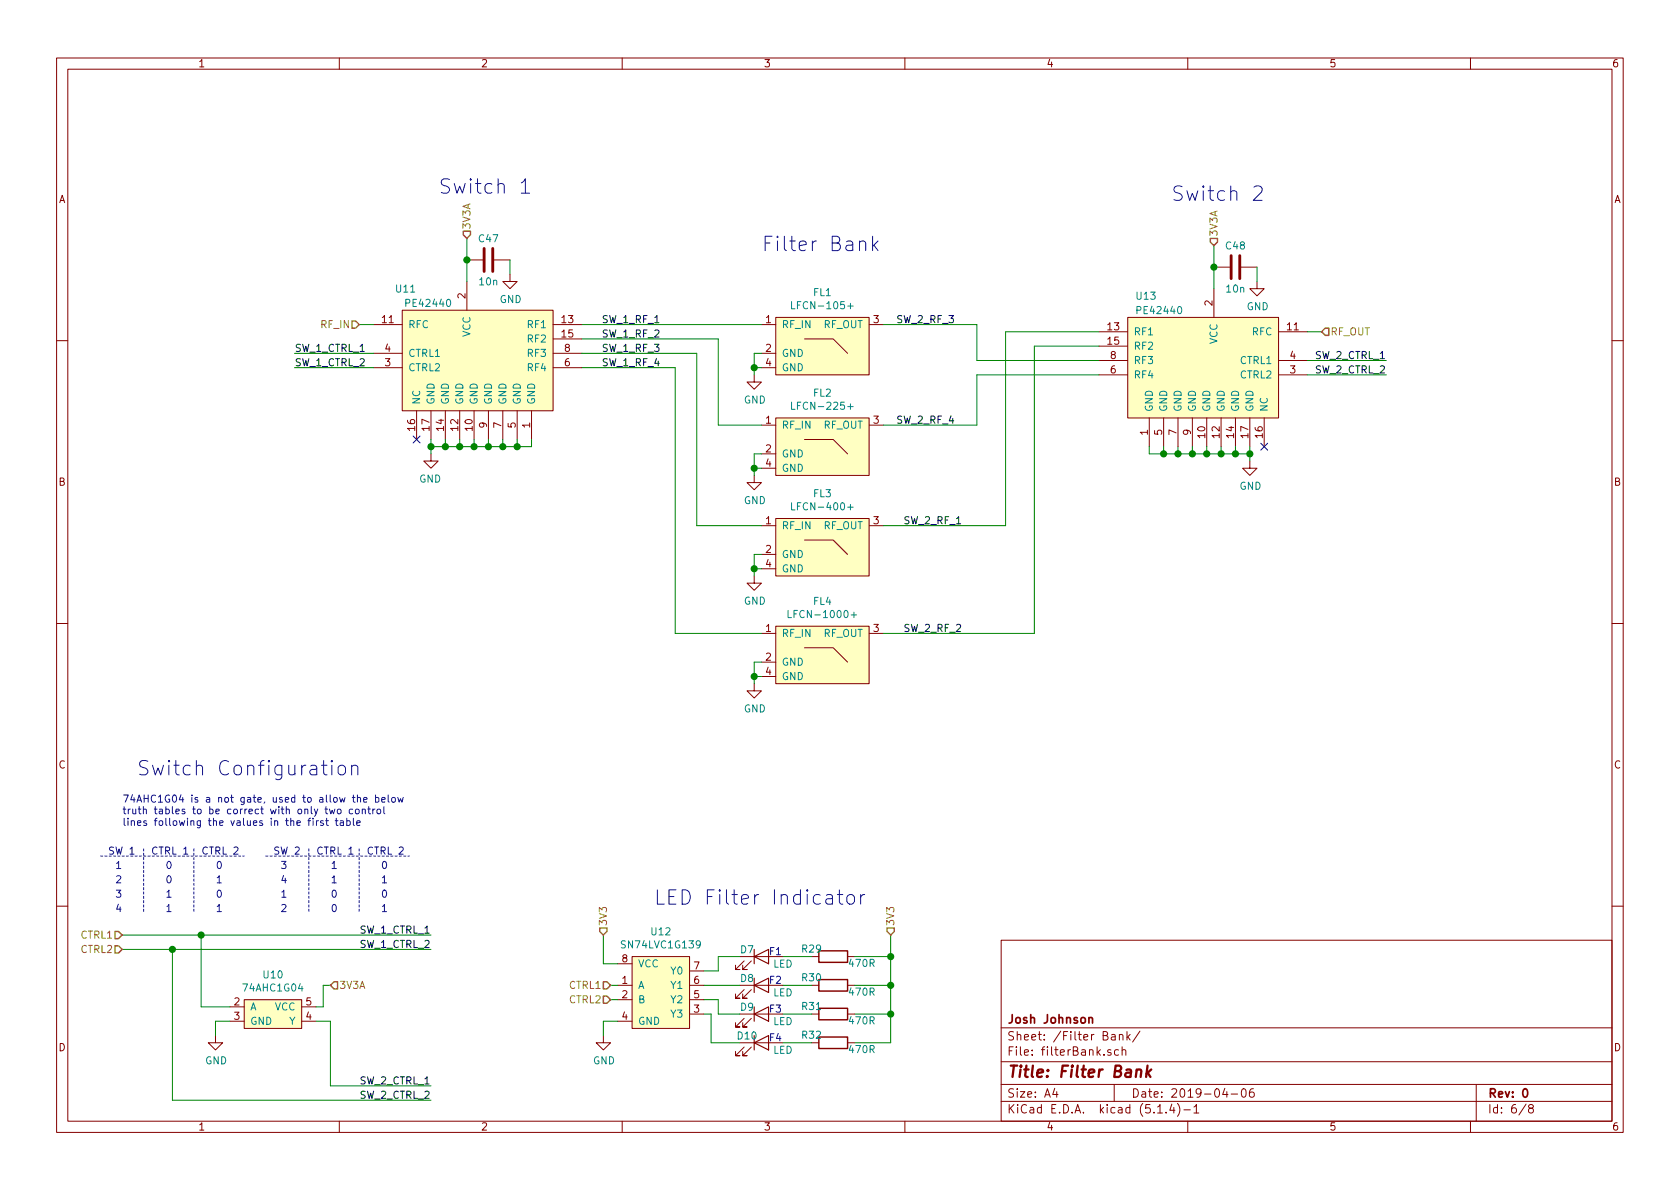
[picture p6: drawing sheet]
<svg xmlns="http://www.w3.org/2000/svg" width="297mm" height="210mm" viewBox="0 0 297 210" stroke-linecap="round" stroke-linejoin="round" font-family="sans-serif">
<g fill="none" stroke="#840000" stroke-width=".18">
<path d="M10 10.3h277v189.9h-277zM12 12.2h273v186.1h-273zM60 10.3v1.9M110 10.3v1.9M160 10.3v1.9M210 10.3v1.9M260 10.3v1.9M66 57.4h5.1M71.1 54.9h26.7v17.7h-26.7zM82.5 46h2.8M82.5 49.8v5.1M87.4 46h2.8"/>
<path d="M90.2 48.5v1.3h1.2l-1.2 1.2-1.3-1.2h1.3M97.8 57.4h5.1M97.8 59.9h5.1M134.6 57.4h2.6M137.2 56.1h16.5v10.2h-16.5zM142.2 59.9h5.1l2.6 2.6M153.7 57.4h2.5M194.3 58.7h5.1M199.4 56.1h26.7v17.8h-26.7zM214.6 47.2h2.8M214.6 51v5.1M219.5 47.2h2.7"/>
<path d="M222.2 49.8v1.2h1.3l-1.3 1.3-1.2-1.3h1.2M226.1 58.7h5M10 60.2h2M66 65h5.1M66 62.5h5.1M73.7 72.6v5.1M76.2 72.6v5.1M78.7 72.6v5.1M81.3 72.6v5.1M83.8 72.6v5.1M86.4 72.6v5.1M88.9 72.6v5.1"/>
<path d="M91.4 72.6v5.1M94 72.6v5.1M97.8 65h5.1M97.8 62.5h5.1M133.3 66.3v1.3h1.3l-1.3 1.2-1.2-1.2h1.2M134.6 65h2.6M134.6 62.5h2.6M134.6 75.2h2.6M137.2 73.9h16.5v10.2h-16.5zM142.2 77.7h5.1l2.6 2.6M153.7 75.2h2.5M194.3 61.2h5.1"/>
<path d="M194.3 66.3h5.1M194.3 63.7h5.1M203.2 73.9v5.1M205.7 73.9v5.1M208.3 73.9v5.1M210.8 73.9v5.1M213.4 73.9v5.1M215.9 73.9v5.1M218.4 73.9v5.1M221 73.9v5.1M223.5 73.9v5.1M226.1 66.3h5"/>
<path d="M226.1 63.7h5M285 60.2h2M76.2 80.3v1.2h-1.3l1.3 1.3 1.3-1.3h-1.3M133.3 84.1v1.2h1.3l-1.3 1.3-1.2-1.3h1.2M134.6 80.3h2.6M134.6 82.8h2.6M134.6 93h2.6M134.6 98h2.6M137.2 91.7h16.5v10.1h-16.5zM142.2 95.5h5.1l2.6 2.5M153.7 93h2.5M221 81.5v1.3h1.2l-1.2 1.3-1.3-1.3h1.3"/>
<path d="M10 110.3h2M133.3 101.8v1.3h1.3l-1.3 1.3-1.2-1.3h1.2M134.6 112h2.6M134.6 117.1h2.6M134.6 119.6h2.6M134.6 100.6h2.6M137.2 110.7h16.5v10.2h-16.5zM142.2 114.5h5.1l2.6 2.6M153.7 112h2.5M285 110.3h2M133.3 120.9v1.3h1.3l-1.3 1.2-1.2-1.2h1.2M10 160.2h2"/>
<path d="M40.6 178h2.6M43.2 176.8h10.1v5.1h-10.1zM53.3 178h2.6M109.2 174.2h2.6M109.2 176.8h2.6M109.2 170.4h2.6M111.8 169.2h10.1v12.7h-10.1zM121.9 174.2h2.6M121.9 176.8h2.6M121.9 179.3h2.6M121.9 171.7h2.6M131.6 169.9l-1.6 1.5h.8h-.8v-.7"/>
<path d="M131.6 175l-1.6 1.5h.8h-.8v-.7M132.8 169.9l-1.5 1.5h.8h-.8v-.7M132.8 175l-1.5 1.5h.8h-.8v-.7M133.3 169.2h5.1M133.3 174.2h2.6M133.3 179.3h2.6M143.5 169.2h1.3M143.5 174.2h1.3M143.5 179.3h1.3M177 166.3h108v32h-108zM285 160.2h2M38.1 183.1v1.3h1.3l-1.3 1.3-1.3-1.3h1.3"/>
<path d="M40.6 180.6h2.6M53.3 180.6h2.6M60 198.3v1.9M106.7 183.1v1.3h1.2l-1.2 1.3-1.3-1.3h1.3M109.2 180.6h2.6M110 198.3v1.9M131.6 185.2l-1.6 1.5h.8h-.8v-.8M131.6 180.1l-1.6 1.5h.8h-.8v-.8M132.8 185.2l-1.5 1.5h.8h-.8v-.8M132.8 180.1l-1.5 1.5h.8h-.8v-.8M133.3 184.4h2.6M143.5 184.4h1.3"/>
<path d="M160 198.3v1.9M177 194.8h108M177 191.8h108M177 187.8h108M177 181.8h108M186.5 192.5l-.4 1h1M186.8 193v1M196.4 185.7a.37 .37 0 0 0-.6 .1l.1 .2 .5 .2 .1 .1-.2 .3-.5-.1M196.5 183h.6l.1 .9M197 191.8v3M197.2 183.3l-.5 .1-.2 .2 .2 .3 .5-.1M197.8 185.7l-.5-.1-.2 .3 .1 .6h.6"/>
<path d="M197.9 183.1l.1-.1a.37 .37 0 0 1 .6 .1v.8M197.9 182.9v1M198.4 185.7h.1a.37 .37 0 0 1 .6 .1v.8M198.4 185.1v1.5M199.3 182.4v1.5M199.4 183.4l.4 .5M199.8 182.9l-.5 .6M201.5 182.3l-1.2 2M204.7 196.8h.8M206.2 196.7v.1M207.2 195.2l-.4 1.1h.9M207.5 195.8v1"/>
<path d="M208.2 195.1a1.71 1.71 0 0 1 0 2.3M209.3 196.3h1.2M210 198.3v1.9M211.1 195.8l.4-.5v1.5M211.1 196.8h.9M216.6 192.5l-.4 1h.9M216.9 193v1M217.7 193.5h1.1M219.6 192.7l.4-.2a.94 .94 0 0 1 0 1.5 .82 .82 0 0 1-.4-1.3zM221.6 192.5a.59 .59 0 0 0-.7 .7l.1 .7 .2 .1 .5-.1 .1-.5-.2-.2-.4-.1-.3 .3M260 198.3v1.9M261 191.8v6.5"/>
<path d="M269.8 195.2l-1.2 2M270.6 196l-.3-.2v-.2l.3-.3h.2l.3 .3-.1 .2-.6 .2a.48 .48 0 0 0-.1 .7l.3 .1 .4-.1a.48 .48 0 0 0-.2-.7"/>
</g>
<path d="M192.5 180.1l.2-.2 .4 .1 .1 .9M269.4 192.7l.2-.2a.8 .8 0 0 1 .5 .8 .8 .8 0 0 1-.5 .7l-.2-.1-.2-.4z" fill="none" stroke="#840000" stroke-width=".3"/>
<path d="M201 189.3a.5 .5 0 0 1 .8 .1l-.1 1M202.9 188.4l-.3 2M202.9 189.7l.5 .7M203.6 189.1l-.9 .8" fill="none" stroke="#840000" stroke-width=".41"/>
<path d="M144.8 168.1h5.1v2.1h-5.1zM144.8 178.3h5.1v2h-5.1zM144.8 173.2h5.1v2.1h-5.1zM144.8 183.4h5.1v2h-5.1z" fill="none" stroke="#840000" stroke-width=".25"/>
<g fill="#ffffc2" stroke="#ffffc2" stroke-width=".18">
<path d="M111.8 169.2h10.1v12.7h-10.1z"/>
<path d="M43.2 176.8h10.1v5.1h-10.1z"/>
<path d="M71.1 54.9h26.7v17.7h-26.7z"/>
<path d="M199.4 56.1h26.7v17.8h-26.7z"/>
<path d="M137.2 110.7h16.5v10.2h-16.5z"/>
<path d="M137.2 56.1h16.5v10.2h-16.5z"/>
<path d="M137.2 73.9h16.5v10.2h-16.5z"/>
<path d="M137.2 91.7h16.5v10.1h-16.5z"/>
</g>
<path d="M85.6 43.9v4.1M87.1 43.9v4.1M217.7 45.2v4.1M219.2 45.2v4.1" fill="none" stroke="#840000" stroke-width=".51"/>
<path d="M133.3 169.2l2.6-1.3v2.5zM133.3 179.3l2.6-1.3v2.6zM133.3 174.2l2.6-1.2v2.5zM133.3 167.9v2.5M133.3 173v2.5M133.3 178v2.6M133.3 184.4l2.6-1.3v2.6zM133.3 183.1v2.6" fill="none" stroke="#840000" stroke-width=".2"/>
<path d="M140 53.3v1.3h.6M149.9 54.1h1M140 71.1v1.3h.6M149.9 71.9h1M140 88.9v1.3h.6M149.9 89.7h1M139.3 107.9v1.3h.7M150.5 108.7h1" fill="none" stroke="#008484" stroke-width=".18"/>
<path d="M17.8 151.4h25.4M25.4 150.1v11.4M34.3 150.1v11.4M47 151.4h25.4M54.6 150.1v11.4M63.5 150.1v11.4" fill="none" stroke="#0000c2" stroke-width=".18" stroke-dasharray=".4 .4"/>
<g fill="none" stroke="#008400" stroke-width=".18">
<path d="M63.5 57.4h2.5M82.5 42.2v7.6M90.2 46v2.5M102.9 59.9h24.1v15.3h7.6M102.9 57.4h31.7M156.2 57.4h16.5v6.3h21.6M194.3 58.7h-16.5v34.3h-21.6M214.6 43.4v7.6M222.2 47.2v2.6M231.1 58.7h2.6M52.1 62.5h13.9M52.1 65h13.9"/>
<path d="M76.2 77.7v2.6M78.7 77.7v1.3M81.3 77.7v1.3M83.8 77.7v1.3M86.4 77.7v1.3M88.9 77.7v1.3M91.4 77.7v1.3M94 77.7v1.3h-17.8M102.9 65h16.5v47h15.2M102.9 62.5h20.3v30.5h11.4M133.3 65h1.3M134.6 62.5h-1.3v3.8"/>
<path d="M194.3 61.2h-11.4v50.8h-26.7M194.3 66.3h-21.6v8.9h-16.5M203.2 79v1.3h17.8M205.7 79v1.3M208.3 79v1.3M210.8 79v1.3M213.4 79v1.3M215.9 79v1.3M218.4 79v1.3M221 79v2.5M231.1 66.3h14M231.1 63.7h14"/>
<path d="M133.3 82.8h1.3M134.6 80.3h-1.3v3.8M134.6 98h-1.3v3.8M133.3 100.6h1.3M133.3 119.6h1.3M134.6 117.1h-1.3v3.8M21.6 167.9h54.6M21.6 165.3h54.6M30.5 167.9v26.7h45.7M35.6 165.3v12.7h5M58.4 174.2h-1.3v3.8h-1.2M106.7 165.3v5.1h2.5"/>
<path d="M107.9 174.2h1.3M107.9 176.8h1.3M124.5 176.8h2.5v2.5h3.8M124.5 174.2h6.3M124.5 179.3h1.2v5.1h5.1M130.8 169.2h-3.8v2.5h-2.5M138.4 169.2h5.1M138.4 174.2h5.1M138.4 179.3h5.1M151.1 169.2h6.4M151.1 174.2h6.4M151.1 179.3h6.4"/>
<path d="M157.5 165.3v19.1h-6.4M40.6 180.6h-2.5v2.5M55.9 180.6h2.5v11.4h17.8M109.2 180.6h-2.5v2.5M138.4 184.4h5.1"/>
</g>
<path d="M62.2 56.8h.7l.6 .6-.6 .6h-.7zM81.9 40.9h1.3v.6l-.7 .7-.6-.7zM214 42.2h1.3v.6l-.7 .6-.6-.6zM234.3 58h.6v1.3h-.6l-.6-.6zM20.3 167.3h.7l.6 .6-.6 .6h-.7zM20.3 164.7h.7l.6 .6-.6 .7h-.7zM59.1 173.6h.6v1.3h-.6l-.7-.7zM106 164.1h1.3v.6l-.6 .6-.7-.6zM106.7 176.1h.6l.6 .7-.6 .6h-.6zM106.7 173.6h.6l.6 .6-.6 .7h-.6zM156.8 164.1h1.3v.6l-.6 .6-.7-.6z" fill="none" stroke="#848400" stroke-width=".25"/>
<g fill="none" stroke="#0000c2" stroke-width=".18">
<path d="M92.2 32.3l.2-.1 .5-.6v2.6M92.2 34.2h1.4M221.7 33.1l.4-.2h.6a.64 .64 0 0 1 .5 .7l-.2 .4-1.4 1.4h1.6M152 42.9a.63 .63 0 0 1 1.1 .1v1.3M154.3 41.8v2.5M154.5 43.4l.7 .9M155.2 42.6l-.9 1M56.8 135.3h1M57.2 134.5v2.1l.1 .3 .5 .1M58.7 134.5l-.2 .1 .2 .1 .1-.1-.1-.1v.2M58.7 135.3v1.7M60 135.5a.69 .69 0 0 1 1.1 .3v.7a.68 .68 0 0 1-.7 .6 .68 .68 0 0 1-.6-.6v-.7z"/>
<path d="M62.2 135.6a.63 .63 0 0 1 1.1 .1v1.3M62.2 135.3v1.7M23 151h.7M32.5 151h.7M54.4 145.1h.5M54.9 144.7l-.3 .2v1.1M55.3 145.1v.9M56 145.1v.9M56.3 145.1l-.2 .1-.1 .2M57.1 145.2l-.3-.1-.1 .2v.2l.4 .1v.3h-.4M57.5 143.1h.4M57.6 145.1h.5"/>
<path d="M57.6 142.6v1.1l.3 .2M57.8 144.7v1.1l.3 .2M58.2 143.1l.3 .8 .2-.6 .3 .6 .2-.8M59.3 145.1h.5M59.5 144.7v1.1l.3 .2M59.7 143.2l.2-.1 .3 .1 .1 .5-.1 .2h-.3l-.2-.1zM60.2 145.2h.5v.8M60.7 145.4l-.4 .1-.2 .2 .1 .2h.5M61.3 145.2l.4-.1 .2 .3-.1 .5h-.5M61.3 144.7v1.3M61.7 151h.7M62.3 141h.5"/>
<path d="M62.4 143.1h-.4l-.3 .2 .2 .6h.5M62.5 140.6v1.1l.3 .2M62.5 144.7v1.1l.2 .2M62.9 143.2l.2-.1 .3 .1 .1 .5-.1 .2h-.3l-.2-.1zM63.1 145.5l.6-.1-.1-.2-.3-.1-.2 .2v.6h.5M63.2 141.1l.2-.1 .3 .1 .1 .8M63.2 140.6v1.3M64.1 143.2l.1-.1h.3l.1 .8M64.1 143.1v.8M64.3 141.4l.6-.1-.1-.2-.3-.1-.2 .2v.6h.5M65 143.1h.5M65.2 142.6v1.1l.3 .2"/>
<path d="M65.9 143.1v.8M66.3 143.1l-.4 .2M66.4 141.1l.4-.1 .2 .2-.1 .6h-.5M66.4 140.6v1.3M66.7 143.2l.2-.1 .4 .1v.5l-.1 .2h-.3l-.2-.1zM67.5 141.4l.6-.1-.1-.2-.3-.1-.2 .2 .1 .6h.4M67.9 142.6v1.1l.1 .2M68.6 140.6v1.1l.2 .2M69.4 141.1l.3-.1 .1 .1v.7l-.3 .1-.3-.3zM70.3 141l.3 .9 .2-.7 .3 .7 .2-.9M146.1 158.3l.3-.1 .7 .1 .1 1.6M147.2 158.8l-.2 .1h-.6a.5 .5 0 0 0-.4 .5 .5 .5 0 0 0 .4 .5h.6l.2-.1"/>
<path d="M148.1 158.2h.9M148.4 157.3v2.2l.1 .3 .5 .1M149.9 158.4a.69 .69 0 0 1 .6-.2 .69 .69 0 0 1 .6 .5v.7a.7 .7 0 0 1-.7 .5 .7 .7 0 0 1-.7-.5v-.7zM152.2 158.2v1.7M152.9 158.2a.64 .64 0 0 0-.7 .5"/>
</g>
<g fill="#008400" stroke="#008400" stroke-width=".25">
<circle cx="215.9" cy="80.3" r=".51"/>
<circle cx="157.5" cy="169.2" r=".51"/>
<circle cx="133.4" cy="65" r=".51"/>
<circle cx="157.5" cy="179.3" r=".51"/>
<circle cx="91.4" cy="79" r=".51"/>
<circle cx="218.4" cy="80.3" r=".51"/>
<circle cx="213.4" cy="80.3" r=".51"/>
<circle cx="157.5" cy="174.2" r=".51"/>
<circle cx="78.7" cy="79" r=".51"/>
<circle cx="76.2" cy="79" r=".51"/>
<circle cx="88.9" cy="79" r=".51"/>
<circle cx="35.6" cy="165.3" r=".51"/>
<circle cx="30.5" cy="167.9" r=".51"/>
<circle cx="86.4" cy="79" r=".51"/>
<circle cx="83.8" cy="79" r=".51"/>
<circle cx="82.6" cy="46" r=".51"/>
<circle cx="81.3" cy="79" r=".51"/>
<circle cx="133.4" cy="82.8" r=".51"/>
<circle cx="133.4" cy="119.6" r=".51"/>
<circle cx="214.6" cy="47.2" r=".51"/>
<circle cx="133.4" cy="100.6" r=".51"/>
<circle cx="221" cy="80.3" r=".51"/>
<circle cx="205.7" cy="80.3" r=".51"/>
<circle cx="208.3" cy="80.3" r=".51"/>
<circle cx="210.8" cy="80.3" r=".51"/>
</g>
<path d="M73.1 77.1l1.2 1.2M74.3 77.1l-1.2 1.2M222.9 78.4l1.2 1.2M224.1 78.4l-1.2 1.2" fill="none" stroke="#000084" stroke-width=".18"/>
<g font-size="3.5" fill="#0000c2">
<text x="77.5" y="34.3">Switch 1</text>
<text x="207" y="35.6">Switch 2</text>
<text x="134.6" y="44.4">Filter Bank</text>
<text x="24.1" y="137.2">Switch Configuration</text>
<text x="115.6" y="160">LED Filter Indicator</text>
</g>
<text font-size="2.8" fill="#840000" x="178" y="190.5">Title: Filter Bank</text>
<g font-size="2.1" fill="#840000">
<text x="178" y="184">Sheet: /Filter Bank/</text>
<text x="178" y="181">Josh Johnson</text>
<text x="178" y="186.7">File: filterBank.sch</text>
<text x="178" y="196.9">KiCad E.D.A. kicad (5.1.4)-1</text>
<text x="178" y="194.1">Size: A4</text>
<text x="200" y="194.1">Date: 2019-04-06</text>
<text x="263" y="194.1">Rev: 0</text>
<text x="263" y="196.9">Id: 6/8</text>
</g>
<g font-size="1.8" fill="#840000">
<text x="35" y="11.9">1</text>
<text x="85" y="11.9">2</text>
<text x="135" y="11.9">3</text>
<text x="185" y="11.9">4</text>
<text x="235" y="11.9">5</text>
<text x="285" y="11.9">6</text>
<text x="10.4" y="35.9">A</text>
<text x="285.4" y="35.9">A</text>
<text x="82.3" y="52.8" transform="rotate(-90 82.3 52.8)">2</text>
<text x="67.6" y="57.1">11</text>
<text x="99.4" y="57.1">13</text>
<text x="99.4" y="59.7">15</text>
<text x="135.4" y="57.1">1</text>
<text x="154.5" y="57.1">3</text>
<text x="195.9" y="58.4">13</text>
<text x="214.4" y="54.1" transform="rotate(-90 214.4 54.1)">2</text>
<text x="227.6" y="58.4">11</text>
<text x="68.1" y="64.8">3</text>
<text x="68.1" y="62.2">4</text>
<text x="99.8" y="64.8">6</text>
<text x="99.8" y="62.2">8</text>
<text x="135.4" y="62.2">2</text>
<text x="135.4" y="64.8">4</text>
<text x="195.9" y="61">15</text>
<text x="196.4" y="63.5">8</text>
<text x="228.1" y="63.5">4</text>
<text x="196.4" y="66">6</text>
<text x="228.1" y="66">3</text>
<text x="73.4" y="76.1" transform="rotate(-90 73.4 76.1)">16</text>
<text x="75.9" y="76.1" transform="rotate(-90 75.9 76.1)">17</text>
<text x="78.5" y="76.1" transform="rotate(-90 78.5 76.1)">14</text>
<text x="81" y="76.1" transform="rotate(-90 81 76.1)">12</text>
<text x="83.6" y="76.1" transform="rotate(-90 83.6 76.1)">10</text>
<text x="86.1" y="75.7" transform="rotate(-90 86.1 75.7)">9</text>
<text x="88.6" y="75.7" transform="rotate(-90 88.6 75.7)">7</text>
<text x="91.2" y="75.7" transform="rotate(-90 91.2 75.7)">5</text>
<text x="93.7" y="75.7" transform="rotate(-90 93.7 75.7)">1</text>
<text x="135.4" y="74.9">1</text>
<text x="154.5" y="74.9">3</text>
<text x="202.9" y="76.9" transform="rotate(-90 202.9 76.9)">1</text>
<text x="205.5" y="76.9" transform="rotate(-90 205.5 76.9)">5</text>
<text x="208" y="76.9" transform="rotate(-90 208 76.9)">7</text>
<text x="210.6" y="76.9" transform="rotate(-90 210.6 76.9)">9</text>
<text x="213.1" y="77.4" transform="rotate(-90 213.1 77.4)">10</text>
<text x="215.6" y="77.4" transform="rotate(-90 215.6 77.4)">12</text>
<text x="218.2" y="77.4" transform="rotate(-90 218.2 77.4)">14</text>
<text x="220.7" y="77.4" transform="rotate(-90 220.7 77.4)">17</text>
<text x="223.3" y="77.4" transform="rotate(-90 223.3 77.4)">16</text>
<text x="135.4" y="80">2</text>
<text x="135.4" y="82.5">4</text>
<text x="10.4" y="85.9">B</text>
<text x="285.4" y="85.9">B</text>
<text x="135.4" y="92.7">1</text>
<text x="154.5" y="92.7">3</text>
<text x="135.4" y="97.8">2</text>
<text x="135.4" y="100.3">4</text>
<text x="135.4" y="111.8">1</text>
<text x="154.5" y="111.8">3</text>
<text x="135.4" y="116.8">2</text>
<text x="135.4" y="119.4">4</text>
<text x="10.4" y="135.9">C</text>
<text x="285.4" y="135.9">C</text>
<text x="110" y="174">1</text>
<text x="110" y="170.2">8</text>
<text x="122.7" y="174">6</text>
<text x="122.7" y="171.4">7</text>
<text x="41.4" y="177.8">2</text>
<text x="54.1" y="177.8">5</text>
<text x="110" y="176.5">2</text>
<text x="122.7" y="179.1">3</text>
<text x="122.7" y="176.5">5</text>
<text x="10.4" y="185.9">D</text>
<text x="41.4" y="180.3">3</text>
<text x="54.1" y="180.3">4</text>
<text x="110" y="180.3">4</text>
<text x="285.4" y="185.9">D</text>
<text x="35" y="199.9">1</text>
<text x="85" y="199.9">2</text>
<text x="135" y="199.9">3</text>
<text x="185" y="199.9">4</text>
<text x="235" y="199.9">5</text>
<text x="285" y="199.9">6</text>
</g>
<g font-size="1.8" fill="#848400">
<text x="83.2" y="40.6" transform="rotate(-90 83.2 40.6)">3V3A</text>
<text x="215.3" y="41.9" transform="rotate(-90 215.3 41.9)">3V3A</text>
<text x="56.9" y="58">RF_IN</text>
<text x="235.2" y="59.3">RF_OUT</text>
<text x="14.4" y="166">CTRL1</text>
<text x="107.3" y="163.8" transform="rotate(-90 107.3 163.8)">3V3</text>
<text x="158.1" y="163.8" transform="rotate(-90 158.1 163.8)">3V3</text>
<text x="14.4" y="168.5">CTRL2</text>
<text x="59.9" y="174.9">3V3A</text>
<text x="100.7" y="177.4">CTRL2</text>
<text x="100.7" y="174.9">CTRL1</text>
</g>
<g font-size="1.8" fill="#008484">
<text x="84.7" y="42.8">C47</text>
<text x="216.8" y="44.1">C48</text>
<text x="70.1" y="51.7">U11</text>
<text x="84.8" y="50.5">10n</text>
<text x="88.3" y="53.6">GND</text>
<text x="143.8" y="52.4">FL1</text>
<text x="201" y="53">U13</text>
<text x="216.9" y="51.7">10n</text>
<text x="72.1" y="54.3">PE42440</text>
<text x="72.1" y="58">RFC</text>
<text x="83.2" y="59.6" transform="rotate(-90 83.2 59.6)">VCC</text>
<text x="93.4" y="58">RF1</text>
<text x="138.2" y="58">RF_IN</text>
<text x="140.8" y="54.7">LFCN-105+</text>
<text x="145.6" y="58">RF_OUT</text>
<text x="200.4" y="59.3">RF1</text>
<text x="201.3" y="55.5">PE42440</text>
<text x="220.4" y="54.9">GND</text>
<text x="221.4" y="59.3">RFC</text>
<text x="72.1" y="65.7">CTRL2</text>
<text x="72.1" y="63.1">CTRL1</text>
<text x="93.4" y="60.6">RF2</text>
<text x="93.4" y="65.7">RF4</text>
<text x="93.4" y="63.1">RF3</text>
<text x="138.2" y="63.1">GND</text>
<text x="138.2" y="65.7">GND</text>
<text x="200.4" y="61.8">RF2</text>
<text x="200.4" y="64.4">RF3</text>
<text x="215.3" y="60.9" transform="rotate(-90 215.3 60.9)">VCC</text>
<text x="219.4" y="64.4">CTRL1</text>
<text x="74.3" y="71.6" transform="rotate(-90 74.3 71.6)">NC</text>
<text x="76.8" y="71.6" transform="rotate(-90 76.8 71.6)">GND</text>
<text x="79.4" y="71.6" transform="rotate(-90 79.4 71.6)">GND</text>
<text x="81.9" y="71.6" transform="rotate(-90 81.9 71.6)">GND</text>
<text x="84.5" y="71.6" transform="rotate(-90 84.5 71.6)">GND</text>
<text x="87" y="71.6" transform="rotate(-90 87 71.6)">GND</text>
<text x="89.5" y="71.6" transform="rotate(-90 89.5 71.6)">GND</text>
<text x="92.1" y="71.6" transform="rotate(-90 92.1 71.6)">GND</text>
<text x="94.6" y="71.6" transform="rotate(-90 94.6 71.6)">GND</text>
<text x="131.5" y="71.4">GND</text>
<text x="143.8" y="70.1">FL2</text>
<text x="200.4" y="66.9">RF4</text>
<text x="219.4" y="66.9">CTRL2</text>
<text x="138.2" y="75.8">RF_IN</text>
<text x="140.8" y="72.5">LFCN-225+</text>
<text x="145.6" y="75.8">RF_OUT</text>
<text x="203.8" y="72.9" transform="rotate(-90 203.8 72.9)">GND</text>
<text x="206.4" y="72.9" transform="rotate(-90 206.4 72.9)">GND</text>
<text x="208.9" y="72.9" transform="rotate(-90 208.9 72.9)">GND</text>
<text x="211.5" y="72.9" transform="rotate(-90 211.5 72.9)">GND</text>
<text x="214" y="72.9" transform="rotate(-90 214 72.9)">GND</text>
<text x="216.5" y="72.9" transform="rotate(-90 216.5 72.9)">GND</text>
<text x="219.1" y="72.9" transform="rotate(-90 219.1 72.9)">GND</text>
<text x="221.6" y="72.9" transform="rotate(-90 221.6 72.9)">GND</text>
<text x="224.2" y="72.9" transform="rotate(-90 224.2 72.9)">NC</text>
<text x="138.2" y="80.9">GND</text>
<text x="138.2" y="83.4">GND</text>
<text x="74.1" y="85.3">GND</text>
<text x="131.5" y="89.1">GND</text>
<text x="143.8" y="87.9">FL3</text>
<text x="219.2" y="86.6">GND</text>
<text x="138.2" y="93.6">RF_IN</text>
<text x="140.8" y="90.2">LFCN-400+</text>
<text x="145.6" y="93.6">RF_OUT</text>
<text x="138.2" y="98.7">GND</text>
<text x="138.2" y="101.2">GND</text>
<text x="131.5" y="106.9">GND</text>
<text x="143.8" y="107">FL4</text>
<text x="138.2" y="112.6">RF_IN</text>
<text x="140.3" y="109.3">LFCN-1000+</text>
<text x="145.6" y="112.6">RF_OUT</text>
<text x="138.2" y="117.7">GND</text>
<text x="131.5" y="126">GND</text>
<text x="138.2" y="120.3">GND</text>
<text x="110.2" y="167.7">SN74LVC1G139</text>
<text x="115.2" y="165.4">U12</text>
<text x="46.6" y="173">U10</text>
<text x="112.8" y="171.1">VCC</text>
<text x="118.7" y="172.3">Y0</text>
<text x="131" y="168.6">D7</text>
<text x="131" y="173.7">D8</text>
<text x="136.7" y="171.1">LED</text>
<text x="141.9" y="168.4">R29</text>
<text x="141.9" y="173.5">R30</text>
<text x="150.3" y="171">470R</text>
<text x="43.2" y="175.3">74AHC1G04</text>
<text x="44.2" y="178.7">A</text>
<text x="48.6" y="178.7">VCC</text>
<text x="112.8" y="174.9">A</text>
<text x="112.8" y="177.4">B</text>
<text x="118.7" y="180">Y3</text>
<text x="118.7" y="177.4">Y2</text>
<text x="118.7" y="174.9">Y1</text>
<text x="131" y="178.7">D9</text>
<text x="136.7" y="176.2">LED</text>
<text x="141.9" y="178.6">R31</text>
<text x="150.3" y="176.1">470R</text>
<text x="44.2" y="181.2">GND</text>
<text x="51.2" y="181.2">Y</text>
<text x="112.8" y="181.2">GND</text>
<text x="130.5" y="183.8">D10</text>
<text x="136.7" y="181.3">LED</text>
<text x="141.9" y="183.7">R32</text>
<text x="150.3" y="181.1">470R</text>
<text x="36.3" y="188.2">GND</text>
<text x="104.9" y="188.2">GND</text>
<text x="136.7" y="186.4">LED</text>
<text x="150.3" y="186.2">470R</text>
</g>
<g font-size="1.8">
<text x="106.7" y="57.1">SW_1_RF_1</text>
<text x="106.7" y="59.7">SW_1_RF_2</text>
<text x="158.8" y="57.1">SW_2_RF_3</text>
<text x="52.1" y="62.2">SW_1_CTRL_1</text>
<text x="52.1" y="64.8">SW_1_CTRL_2</text>
<text x="106.7" y="62.2">SW_1_RF_3</text>
<text x="106.7" y="64.8">SW_1_RF_4</text>
<text x="232.6" y="63.5">SW_2_CTRL_1</text>
<text x="232.6" y="66">SW_2_CTRL_2</text>
<text x="158.8" y="74.9">SW_2_RF_4</text>
<text x="160" y="92.7">SW_2_RF_1</text>
<text x="160" y="111.8">SW_2_RF_2</text>
<text x="63.7" y="167.6">SW_1_CTRL_2</text>
<text x="63.7" y="165.1">SW_1_CTRL_1</text>
<text x="63.7" y="191.8">SW_2_CTRL_1</text>
<text x="63.7" y="194.3">SW_2_CTRL_2</text>
</g>
<g font-size="1.8" fill="#0000c2">
<text x="21.6" y="141.9">74AHC1G04 is a not gate, used to allow the below</text>
<text x="21.6" y="144">truth tables to be correct with only two control</text>
<text x="21.6" y="146">lines following the values in the first table</text>
<text x="19" y="151.1">SW 1</text>
<text x="20.3" y="153.7">1</text>
<text x="26.7" y="151.1">CTRL 1</text>
<text x="29.2" y="153.7">0</text>
<text x="35.6" y="151.1">CTRL 2</text>
<text x="38.1" y="153.7">0</text>
<text x="48.3" y="151.1">SW 2</text>
<text x="49.5" y="153.7">3</text>
<text x="55.9" y="151.1">CTRL 1</text>
<text x="58.4" y="153.7">1</text>
<text x="64.8" y="151.1">CTRL 2</text>
<text x="67.3" y="153.7">0</text>
<text x="20.3" y="161.3">4</text>
<text x="20.3" y="156.2">2</text>
<text x="20.3" y="158.7">3</text>
<text x="29.2" y="156.2">0</text>
<text x="29.2" y="161.3">1</text>
<text x="29.2" y="158.7">1</text>
<text x="38.1" y="156.2">1</text>
<text x="38.1" y="161.3">1</text>
<text x="38.1" y="158.7">0</text>
<text x="49.5" y="158.7">1</text>
<text x="49.5" y="161.3">2</text>
<text x="49.5" y="156.2">4</text>
<text x="58.4" y="161.3">0</text>
<text x="58.4" y="158.7">0</text>
<text x="58.4" y="156.2">1</text>
<text x="67.3" y="161.3">1</text>
<text x="67.3" y="156.2">1</text>
<text x="67.3" y="158.7">0</text>
<text x="135.9" y="174">F2</text>
<text x="135.9" y="168.9">F1</text>
<text x="135.9" y="179.1">F3</text>
<text x="135.9" y="184.1">F4</text>
</g>
</svg>
